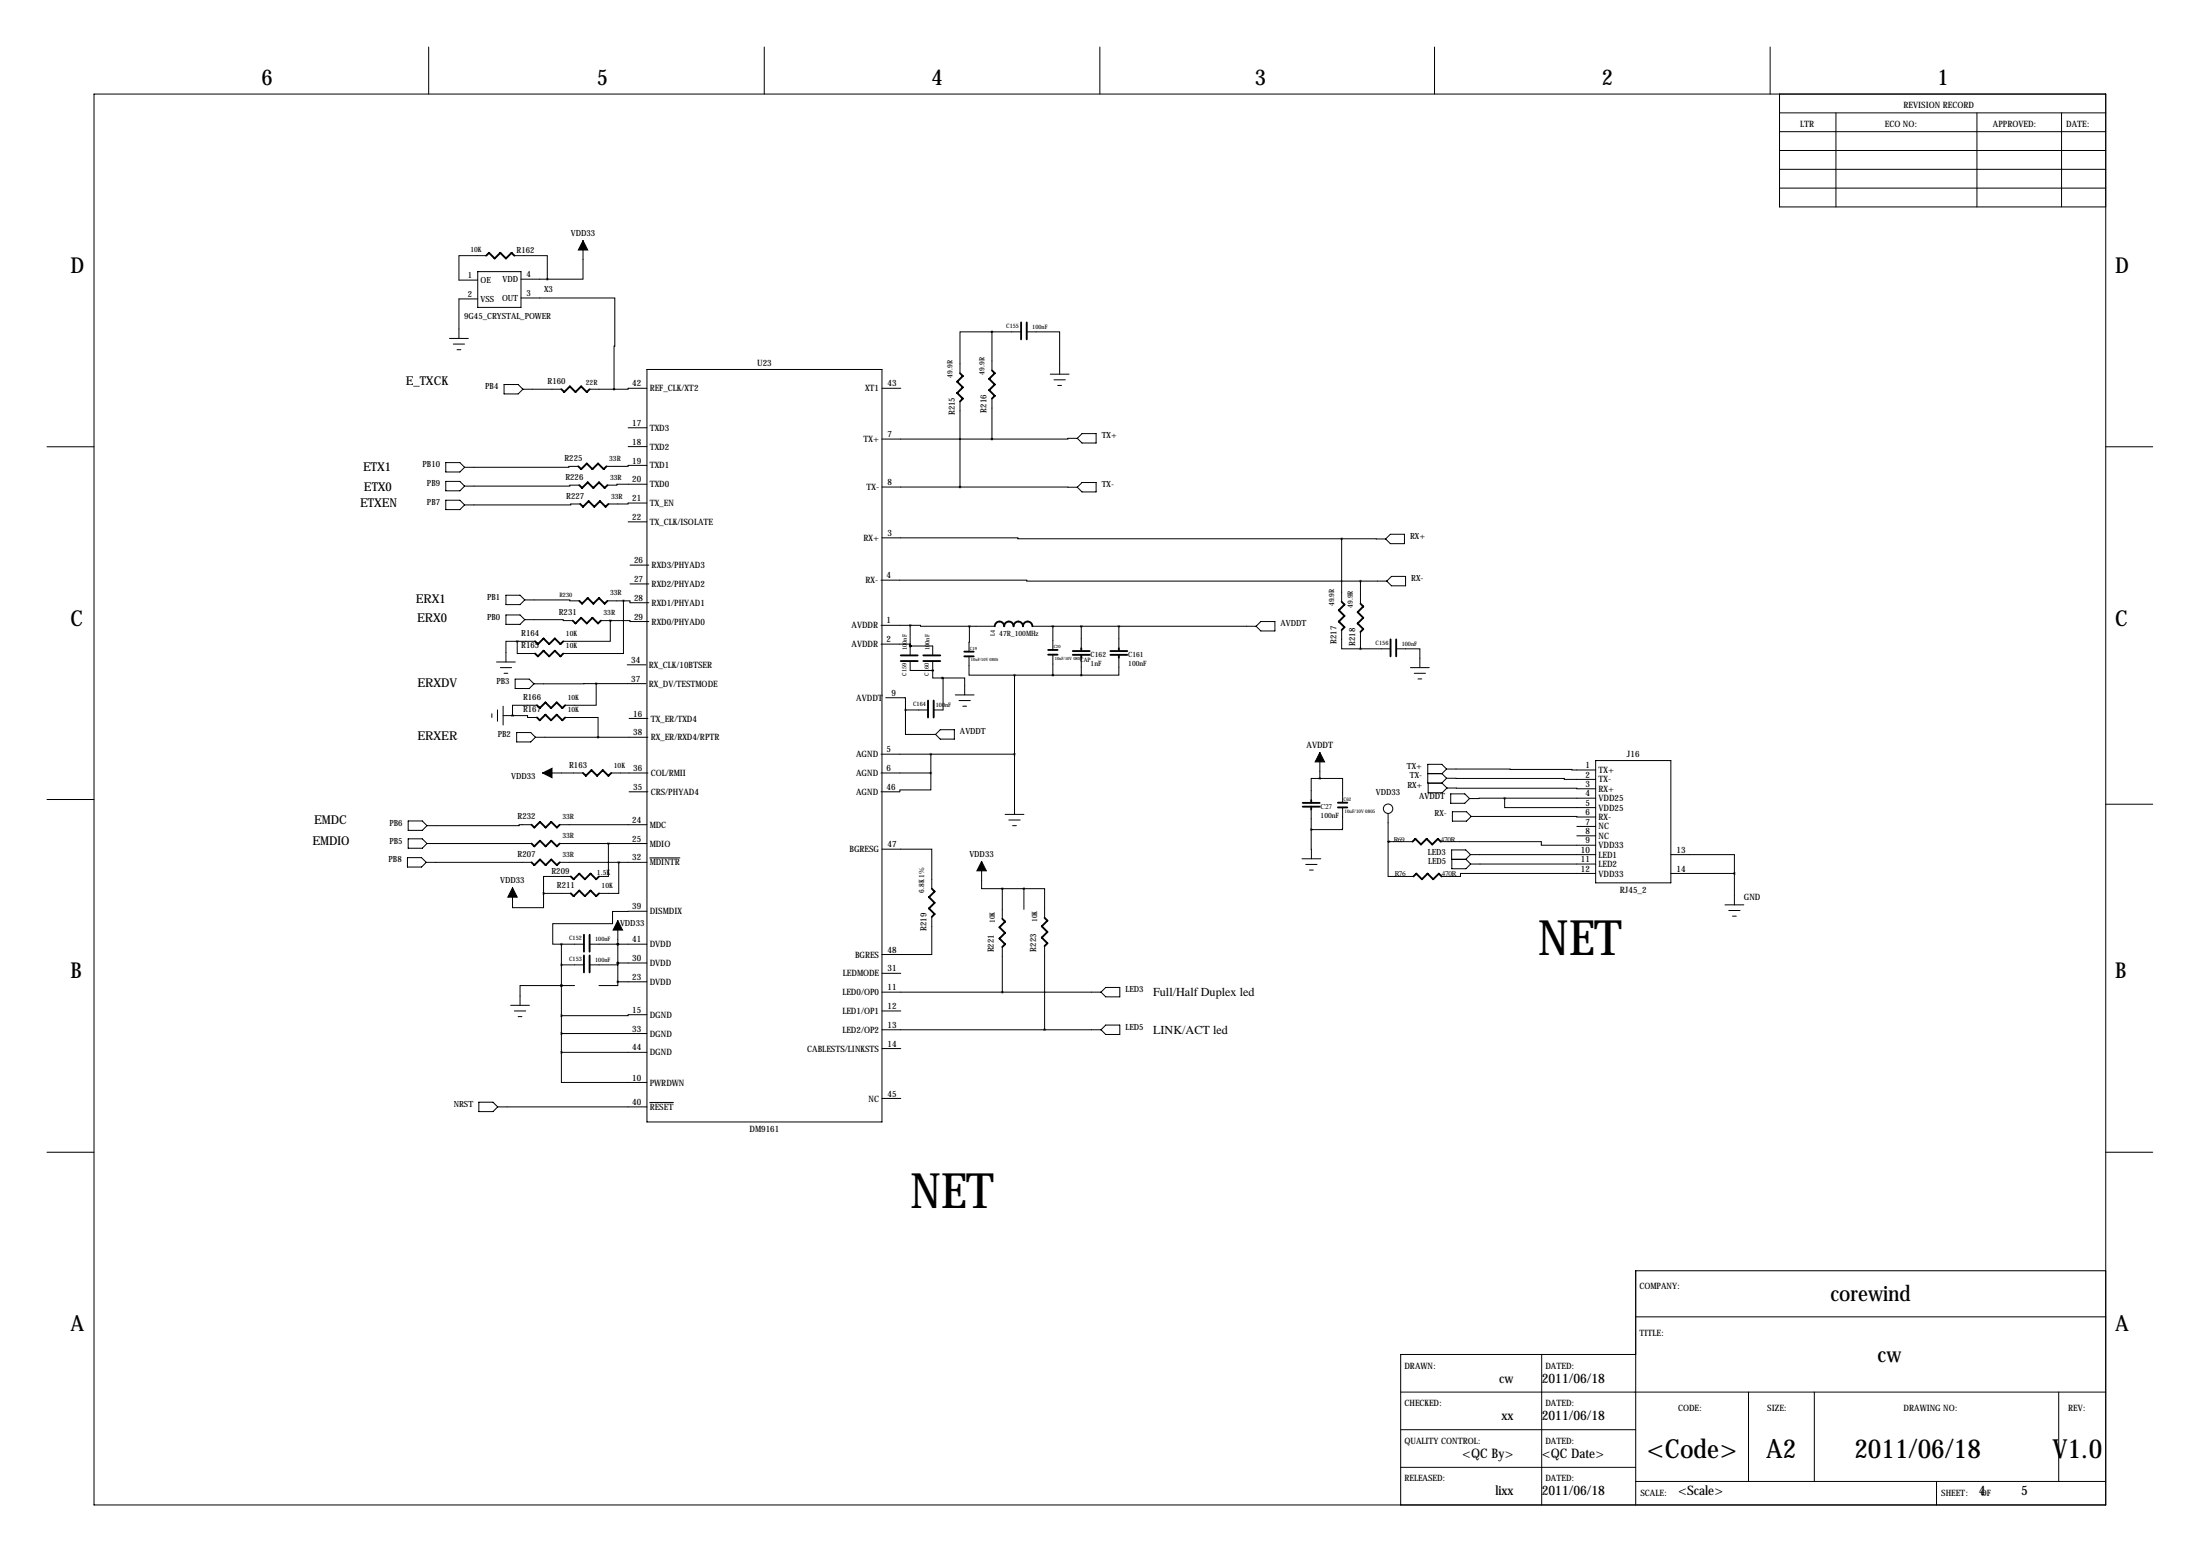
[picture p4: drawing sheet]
<svg xmlns="http://www.w3.org/2000/svg" width="594mm" height="419mm" viewBox="0 0 594 419" stroke-linecap="round" stroke-linejoin="round" font-family="sans-serif">
<g fill="none" stroke="#000" stroke-width=".27">
<path d="M115.8 12.7v12.7M206.5 12.7v12.7M297.2 12.7v12.7M387.6 12.7v12.7M478.3 12.7v12.7M25.4 25.4h543.6v381h-543.6zM480.8 25.4v30.5h88.2M480.8 30.5h88.2M480.8 35.6h88.2M496.1 30.5v25.4M534.2 30.5v25.4M557 30.5v25.4"/>
<path d="M480.8 40.6h88.2M480.8 45.7h88.2M480.8 50.8h88.2M129.1 73.4h11.7v9.6h-11.7zM131.4 69h-7.4v6.6h5.1M139 69h8.9v6.4M140.8 75.4h7.1M157.5 65v10.4h-9.6M121.5 91.4h5M122.5 92.9h3M123.5 94.4h1M129.1 80.7h-5.1v10.7"/>
<path d="M140.8 80.5h25.3l-.2 24.6M174.8 99.8h63.5v203.2h-63.5zM268 89.6h-8.6v11.2M268 89.6v10.4M268 89.6h7.9M277.4 89.6h8.9v11.4M136.2 103.8h3.8l1.3 1.3-1.3 1.3h-3.8zM141.3 105.1h10.4M159.3 105.1h6.6M169.7 115.5h5.1M174.8 104.9h-5.1v.2h-3.8M238.3 104.9h5.1"/>
<path d="M238.3 118.6h29.7M259.4 108.4v23.1M268 107.6v11M283.8 101h5M284.8 102.6h3M285.8 104.1h1M291.1 118.4h-2.6v.2h-20.5M292.4 117.1h3.8v2.5h-3.8l-1.3-1.2zM12.7 120.6h12.7M120.4 124.9h3.9l1.2 1.3-1.2 1.3h-3.9zM120.4 130h3.9l1.2 1.3-1.2 1.2h-3.9zM120.4 135.1h3.9l1.2 1.2-1.2 1.3h-3.9z"/>
<path d="M156.3 125.9h-2.6v.3h-28.2M156.5 131h-2.5v.3h-28.5M156.8 136.1h-2.6v.2h-28.7M169.7 120.6h5.1M174.8 125.7h-5.1v.2h-5.8M174.8 130.8h-8.1v.2h-2.6M174.8 135.8l-10.4 .3M238.3 131.5h21.1M259.4 131.5l31.7 .1M292.4 130.3h3.8v2.5h-3.8l-1.3-1.2zM569 120.6h12.7M169.7 140.9h5.1"/>
<path d="M170.2 152.6h5.1M170.2 157.7h5.1M238 156.7h39.4v.2h90.2M238.3 145.2h36.7v.3h87.5M362.5 145.5h11.9M362.5 145.5v17M367.6 156.9v6.1M367.6 156.9h7.1M374.4 145.5l1.3-1.2h3.8v2.5h-3.8zM374.7 156.9l1.3-1.2h3.8v2.5h-3.8zM134.2 178.8h5M136.7 160.7h3.8l1.3 1.3-1.3 1.3h-3.8z"/>
<path d="M136.7 166.1h3.8l1.3 1.2-1.3 1.3h-3.8zM139.8 173.2v3.3h4.8M139.8 173.2h-3.1v5.6M139.8 173.2h4.8M141.8 167.3h10.4v.3h2.5M141.8 162h12.2v.3h2.5M162.4 167.6h2.5M164.1 162.3h4.4M164.9 167.6h.1M164.9 167.6v5.6h-12.7M164.9 167.6l10.4 .2M168.5 162.3h1.7v.5h5.1"/>
<path d="M168.5 162.3v14.2h-16.3M169.5 179.5h5M238 173.9h7.9v.5M238 168.9h7.9M245.9 174.4h.1M245.9 168.9h2.8v.2h13.2M245.9 168.9v8.1M245.9 178.5v2.6h6.1M245.9 174.4h6.1v2.6M252 178.5v2.6M261.8 177.2v5.1h12.3M261.9 169.1l-.1 6.9"/>
<path d="M261.9 169.1h6.9M278.9 169.1h60.5M284.5 169.1v6.4M284.5 176.8v5.5M292.2 169.1v6M292.2 177.6v4.7M302.3 177.6v4.7h-10.1M302.3 169.1v6M340.7 167.8h3.8v2.6h-3.8l-1.3-1.3zM362.5 170.1v5.1h5.1M367.6 170.6v4.6M367.6 175.2h8.1"/>
<path d="M377.2 175.2h6.4v5.1M132.9 192.7v1.1M134.4 191.7v3.1M135.2 180.3h3M135.9 193.2h2.6M135.9 190.7v5.1M136.2 181.8h1M138.5 193.2h.1M138.5 193.2h4v.6h2.6M139.2 183.4h3.8l1.3 1.3-1.3 1.2h-3.8zM139.6 197.8h3.8l1.3 1.3-1.3 1.3h-3.8zM144.7 199.1h30.4"/>
<path d="M145.1 190.4h-6.6v2.8M152.7 193.8h8.9v5.3M161.1 184.6v5.8h-8.4M161.1 184.6l-16.8 .1M161.1 184.6h13.4M170 194h5.1M239.3 188.4h5.4v3.3M244.7 191.7v6.6h8.1M244.7 191.7h6M252 181.1h.1M252 181.1v2h2.6M254.1 197.1h3.8v2.5h-3.8l-1.3-1.3z"/>
<path d="M254.6 183.1h.2v8.6h-2.5M254.6 183.1h6.1v4.6M258.1 187.7h5.1M259.1 189.2h3.1M260.1 190.7h1.1M274.1 182.3v37.6M274.1 182.3h18.1M381.1 180.3h5.1M382.1 181.8h3.1M383.1 183.3h1M12.7 215.9h12.7M146.6 208.7h10.9"/>
<path d="M165.2 208.7h9.9M170 213.8h5.1M238 208.7h13.5M238 203.7h36.1M251.5 208.7v4.6h-8.4v.5h-5.1M251.5 203.7v5M271.6 219.9h5.1M354.3 218.6v5.4M356.6 210.2h-2.3v5.9M356.6 210.2h6.2v6.6M356.6 203.2v7M362.8 218l-.1 6h-8.4"/>
<path d="M375.1 219.7v7.6h.2M385.8 208.9h3.8l1.3 1.3M385.9 211.5h3.8l1.3 1.3-1.3 1.3h-3.8zM390.9 207.7l40.2 .2M390.9 210.2h31.8v.3h8.4M390.9 207.7l-1.3 1.2h-3.8M390.9 207.7l-1.3-1.3h-3.8v5h3.8l1.3-1.2M391 212.8l40.1 .2M392 214.4h3.8l1.3 1.2-1.3 1.3h-3.8zM392.4 219.2h3.8l1.3 1.3-1.3 1.2h-3.8zM406.6 215.5v2.6h24.5M406.6 215.5l-9.5 .1"/>
<path d="M406.6 215.5h24.5M431.1 205.4h20.4v33h-20.4zM569 217.2h12.7M110.1 231.6h3.8l1.3 1.3-1.3 1.2h-3.8zM110.3 221.7h3.8l1.3 1.3-1.3 1.2h-3.8zM110.3 226.5h3.8l1.3 1.3-1.3 1.3h-3.8zM115.2 232.9h28.4M115.4 227.8h28.2M138.5 239.7v5.4h8.4v-3.9M143.6 222.7h-3.3v.3h-24.9M151.2 222.7h23.6M151.2 227.8h23.6"/>
<path d="M151.2 232.9h23.6M154.2 236.7h-7.3v4.5M164.4 227.8v8.9h-2.6M167.2 232.9v8.3h-5.4M175.6 231.7h8.1M238.3 229.3h13.5v10.7M265.2 232.6v7.4h5.6M270.8 240v8.1M270.8 240h5.9M272.6 221.4h3M273.6 223h1M276.7 240h5.5v7.9"/>
<path d="M276.7 240v5.6M351.8 231.9h5.1M352.8 233.4h3.1M353.8 234.9h1M354.3 224v7.9M375.3 227.3h-.2v9.4h6.8M375.3 227.3h6.4M389.3 227.3h27.2v.9h14.6M392.2 232.1h3.9l1.3 1.2M397.3 230.8h33.8M397.3 230.8l-1.3 1.3M397.3 230.8l-1.3-1.3h-3.8l.1 5.1h3.8l1.3-1.3"/>
<path d="M397.4 233.3h33.7M397.5 220.5l33.6 .1M426.1 223.2h5M426.1 225.7h5M431.1 235.9h-36.5v.8h-5.1M451.5 230.8h17.1v5.1M451.5 235.9h17.1M468.6 235.9v8.4M146.9 241.2h7.3M151.7 255h6.1M151.7 255v29.2M159.3 255h15.5"/>
<path d="M166.9 255h.1M166.9 248.6v16.5M174.8 246.1h-9.3v3.3h-16.1v5.6h2.3M251.8 247.6v10.2h-13.5M270.8 255.7v12.2M282.2 255.5v22.6M466.1 244.3h5.1M467.1 245.9h3.1M468.1 247.4h1M138 271.5h5.1M139 273h3M140 274.5h1"/>
<path d="M151.7 266.1h-11.2v5.4M151.7 266.1h.1M151.7 279.1h23.1M151.7 260.6h6.1M151.7 266.1h3.5M166.9 260h.1M166.9 260v.6h-7.6M166.9 265.1v1h-5.1M166.9 260h7.9M166.9 265.1h7.9M174.8 274h-5.1v.3h-18M238.3 262.8h5.1"/>
<path d="M238.3 267.9h59.2M238.3 273h5.1M238.3 278.1h59.2M297.5 267.9l1.3-1.3h3.8v2.6h-3.8zM297.5 278.1l1.3-1.3h3.8v2.5h-3.8zM129.4 297.6h3.8l1.3 1.3-1.3 1.3h-3.8zM134.5 298.9h40.3M151.7 284.2v8.1h23.1M151.7 284.2h23.1M175.6 297.7h6.4M238.3 283.2h5.1M238.3 296.6h5.1"/>
<path d="M12.7 311.1h12.7M569 311.1h12.7M442 355.6h127M569 343.2h-127v63.2M378.5 375.9h190.5M416.6 365.8v40.6M442 365.8h-63.5v40.6M472.4 375.9v24.1M490.2 375.9v24.1M556.3 375.9v24.1M378.5 386.1h63.5M378.5 396.2h63.5"/>
<path d="M442 400h127M523.2 400v6.4"/>
<circle cx="375.1" cy="218.4" r="1.27"/>
</g>
<g fill="none" stroke="#000" stroke-width=".51">
<path d="M131.4 69l.7-.7 1.6 1.5 1.5-1.5 1.5 1.5 1.5-1.5 .8 .7M275.9 87.1v4.5M277.4 87.1v4.5M151.7 105.1l.8 .8 1.5-1.6 1.5 1.6 1.5-1.6 1.5 1.6 .8-.8M259.4 100.8l.7 .7-1.5 1.6 1.5 1.5-1.5 1.5 1.5 1.5-.7 .8M268 100l.8 .8-1.5 1.5 1.5 1.5-1.5 1.6 1.5 1.5-.8 .7M156.3 125.9l.7 .8 1.5-1.5 1.6 1.5 1.5-1.5 1.5 1.5 .8-.8M156.5 131l.8 .8 1.5-1.5 1.5 1.5 1.5-1.5 1.6 1.5 .7-.8M156.8 136.1l.7 .8 1.6-1.6 1.5 1.6 1.5-1.6 1.5 1.6 .8-.8M144.6 173.2l.7 .7 1.6-1.5 1.5 1.5 1.5-1.5 1.5 1.5 .8-.7M144.6 176.5l.7 .7 1.6-1.5 1.5 1.5 1.5-1.5 1.5 1.5 .8-.7M154.7 167.6l.8 .8 1.5-1.6 1.5 1.6 1.6-1.6 1.5 1.6 .8-.8"/>
<path d="M156.5 162.3l.8 .7 1.5-1.5 1.5 1.5 1.5-1.5 1.6 1.5 .7-.7M243.4 178.5h4.6M243.4 177h4.6M249.5 178.5h4.6M249.5 177h4.6M260.6 177.2h2.5M260.6 176h2.5M268.8 169.1a1.27 1.27 0 0 1 1.3-1.3 1.27 1.27 0 0 1 1.2 1.3 1.27 1.27 0 0 1 1.3-1.3 1.27 1.27 0 0 1 1.3 1.3 1.27 1.27 0 0 1 1.2-1.3 1.27 1.27 0 0 1 1.3 1.3 1.27 1.27 0 0 1 1.3-1.3 1.27 1.27 0 0 1 1.2 1.3M283.2 176.8h2.6M283.2 175.5h2.6M289.9 175.8h4.5M289.9 176.8h4.5"/>
<path d="M292.2 175.1v.7M292.2 176.8v.8M300 175.8h4.6M300 176.8h4.6M302.3 175.1v.7M302.3 176.8v.8M362.5 162.5l.8 .8-1.6 1.5 1.6 1.5-1.6 1.5 1.6 1.6-.8 .7M367.6 163l.8 .8-1.6 1.5 1.6 1.5-1.6 1.6 1.6 1.5-.8 .7M375.7 172.7v4.5M377.2 172.7v4.5M145.1 190.4l.7 .8 1.6-1.5 1.5 1.5 1.5-1.5 1.5 1.5 .8-.8M145.1 193.8l.7 .7 1.6-1.5 1.5 1.5 1.5-1.5 1.5 1.5 .8-.7"/>
<path d="M250.7 189.2v4.6M252.3 189.2v4.6M157.5 208.7l.8 .8 1.5-1.5 1.5 1.5 1.6-1.5 1.5 1.5 .8-.8M352 217.8h4.6M352 216.8h4.6M354.3 216.1v.7M354.3 217.8v.8M361.5 218h2.5M361.5 216.8h2.5M143.6 222.7l.8 .8 1.5-1.6 1.5 1.6 1.5-1.6 1.6 1.6 .7-.8M143.6 232.9l.8 .7 1.5-1.5 1.5 1.5 1.5-1.5 1.6 1.5 .7-.7M143.6 227.8l.8 .7 1.5-1.5 1.5 1.5 1.5-1.5 1.6 1.5 .7-.7"/>
<path d="M154.2 236.7l.8 .7 1.5-1.5 1.5 1.5 1.6-1.5 1.5 1.5 .7-.7M251.8 240l.7 .7-1.5 1.6 1.5 1.5-1.5 1.5 1.5 1.5-.7 .8M381.7 227.3l.7-.8 1.5 1.5 1.6-1.5 1.5 1.5 1.5-1.5 .8 .8M381.9 236.7l.8-.8 1.5 1.5 1.5-1.5 1.5 1.5 1.6-1.5 .7 .8M154.2 241.2l.8 .8 1.5-1.5 1.5 1.5 1.6-1.5 1.5 1.5 .7-.8M157.8 252.4v4.6M157.8 258v4.6M159.3 252.4v4.6M159.3 258v4.6M270.8 248.1l.8 .8-1.5 1.5 1.5 1.5-1.5 1.5 1.5 1.6-.8 .7M282.2 247.9l.8 .7-1.5 1.5 1.5 1.6-1.5 1.5 1.5 1.5-.8 .8"/>
</g>
<path d="M157.5 65l1.3 2.5h-2.5zM146.6 208.7l2.5-1.2v2.5zM356.6 203.2l1.3 2.5h-2.6zM138.5 239.7l1.3 2.6h-2.6zM265.2 232.6l1.3 2.6h-2.5zM166.9 248.6l1.3 2.6h-2.5z" fill="#000" stroke="#000" stroke-width=".27"/>
<path d="M139.7 173.2a.05 .05 0 0 0 .1 0 .05 .05 0 0 0-.1 0zM146.8 241.2a.05 .05 0 0 0 .1 0 .05 .05 0 0 0-.1 0zM166.9 255a.05 .05 0 0 0 .1 0 .05 .05 0 0 0-.1 0zM166.9 260a.05 .05 0 0 0 .1 0 .05 .05 0 0 0-.1 0zM166.9 255a.05 .05 0 0 0 .1 0 .05 .05 0 0 0-.1 0zM166.9 260a.05 .05 0 0 0 .1 0 .05 .05 0 0 0-.1 0zM166.9 265.1a.05 .05 0 0 0 .1 0 .05 .05 0 0 0-.1 0zM292.1 169.1a.05 .05 0 0 0 .1 0 .05 .05 0 0 0-.1 0zM292.1 182.3a.05 .05 0 0 0 .1 0 .05 .05 0 0 0-.1 0zM282.2 278.1a.05 .05 0 0 0 .1 0 .05 .05 0 0 0-.1 0zM276.6 240a.05 .05 0 0 0 .1 0 .05 .05 0 0 0-.1 0zM254.5 183.1a.05 .05 0 0 0 .1 0 .05 .05 0 0 0-.1 0zM244.6 191.7a.05 .05 0 0 0 .1 0 .05 .05 0 0 0-.1 0zM168.4 162.3a.05 .05 0 0 0 .1 0 .05 .05 0 0 0-.1 0zM406.5 215.5a.05 .05 0 0 0 .1 0 .05 .05 0 0 0-.1 0zM468.6 235.9a.05 .05 0 0 0 .1 0 .05 .05 0 0 0-.1 0z" fill="#000" stroke="#000" stroke-width=".63"/>
<g font-size="13.2">
<text x="415.6" y="258">NET</text>
<text x="246" y="326.2">NET</text>
</g>
<g font-size="7.1">
<text x="445" y="393.7">&lt;Code&gt;</text>
<text x="477.3" y="393.7">A2</text>
<text x="501" y="393.7">2011/06/18</text>
<text x="554.6" y="393.7">V1.0</text>
</g>
<g font-size="5.9">
<text x="70.6" y="22.9">6</text>
<text x="161.3" y="22.9">5</text>
<text x="251.7" y="22.9">4</text>
<text x="339.1" y="22.9">3</text>
<text x="432.8" y="22.9">2</text>
<text x="523.5" y="22.9">1</text>
<text x="19" y="73.7">D</text>
<text x="571.5" y="73.7">D</text>
<text x="19" y="168.9">C</text>
<text x="571.5" y="168.9">C</text>
<text x="19" y="264.2">B</text>
<text x="571.5" y="264.2">B</text>
<text x="494.6" y="351.3">corewind</text>
<text x="19" y="359.4">A</text>
<text x="571.5" y="359.4">A</text>
<text x="507.3" y="367.8">cw</text>
</g>
<g font-size="3.6">
<text x="405.1" y="373.4">cw</text>
<text x="416.6" y="373.4">2011/06/18</text>
<text x="405.7" y="383.5">xx</text>
<text x="416.6" y="383.5">2011/06/18</text>
<text x="395.1" y="393.7">&lt;QC By&gt;</text>
<text x="416.6" y="393.7">&lt;QC Date&gt;</text>
<text x="404.1" y="403.8">lixx</text>
<text x="416.6" y="403.8">2011/06/18</text>
<text x="453.4" y="403.8">&lt;Scale&gt;</text>
<text x="534.7" y="403.8">4</text>
<text x="546.1" y="403.8">5</text>
</g>
<g font-size="3.3">
<text x="109.6" y="104.1">E_TXCK</text>
<text x="98.1" y="127.2">ETX1</text>
<text x="97.3" y="136.9">ETXEN</text>
<text x="98.3" y="132.5">ETX0</text>
<text x="112.4" y="162.9">ERX1</text>
<text x="112.7" y="168">ERX0</text>
<text x="112.8" y="185.5">ERXDV</text>
<text x="112.8" y="199.9">ERXER</text>
<text x="84.9" y="222.6">EMDC</text>
<text x="84.4" y="228.1">EMDIO</text>
<text x="311.6" y="269">Full/Half Duplex led</text>
<text x="311.6" y="279.1">LINK/ACT led</text>
</g>
<g font-size="2.4">
<text x="514.4" y="29.2">REVISION RECORD</text>
<text x="486.4" y="34.3">LTR</text>
<text x="509.3" y="34.3">ECO NO:</text>
<text x="538.5" y="34.3">APPROVED:</text>
<text x="558.3" y="34.3">DATE:</text>
<text x="204.6" y="98.8">U23</text>
<text x="170.8" y="104.3">42</text>
<text x="175.6" y="105.7">REF_CLK/XT2</text>
<text x="233.7" y="105.7">XT1</text>
<text x="239.8" y="104.3">43</text>
<text x="170.8" y="115">17</text>
<text x="175.6" y="116.4">TXD3</text>
<text x="233.3" y="119.4">TX+</text>
<text x="239.8" y="118.1">7</text>
<text x="170.8" y="120.1">18</text>
<text x="170.8" y="125.2">19</text>
<text x="175.6" y="121.4">TXD2</text>
<text x="170.8" y="130.3">20</text>
<text x="175.6" y="126.5">TXD1</text>
<text x="175.6" y="131.6">TXD0</text>
<text x="239.8" y="131">8</text>
<text x="170.8" y="135.3">21</text>
<text x="175.6" y="136.7">TX_EN</text>
<text x="234.1" y="132.4">TX-</text>
<text x="170.8" y="140.4">22</text>
<text x="175.6" y="141.8">TX_CLK/ISOLATE</text>
<text x="233.3" y="146.1">RX+</text>
<text x="239.8" y="144.7">3</text>
<text x="171.3" y="152.1">26</text>
<text x="176.1" y="153.4">RXD3/PHYAD3</text>
<text x="171.3" y="157.2">27</text>
<text x="176.1" y="158.5">RXD2/PHYAD2</text>
<text x="233.9" y="157.5">RX-</text>
<text x="239.6" y="156.2">4</text>
<text x="171.3" y="162.3">28</text>
<text x="171.3" y="167.3">29</text>
<text x="176.1" y="163.6">RXD1/PHYAD1</text>
<text x="176.1" y="168.7">RXD0/PHYAD0</text>
<text x="230.1" y="169.7">AVDDR</text>
<text x="239.6" y="168.4">1</text>
<text x="239.6" y="173.4">2</text>
<text x="170.6" y="179">34</text>
<text x="230.1" y="174.8">AVDDR</text>
<text x="170.6" y="184.1">37</text>
<text x="175.3" y="180.4">RX_CLK/10BTSER</text>
<text x="175.3" y="185.4">RX_DV/TESTMODE</text>
<text x="231.4" y="189.2">AVDDT</text>
<text x="240.8" y="187.9">9</text>
<text x="171.1" y="193.5">16</text>
<text x="175.8" y="194.8">TX_ER/TXD4</text>
<text x="171.1" y="198.6">38</text>
<text x="175.8" y="199.9">RX_ER/RXD4/RPTR</text>
<text x="239.6" y="203.1">5</text>
<text x="353" y="201.9">AVDDT</text>
<text x="171.1" y="208.2">36</text>
<text x="175.8" y="209.6">COL/RMII</text>
<text x="231.3" y="204.5">AGND</text>
<text x="231.3" y="209.6">AGND</text>
<text x="239.6" y="208.2">6</text>
<text x="428.4" y="207.4">1</text>
<text x="428.4" y="210">2</text>
<text x="431.9" y="208.8">TX+</text>
<text x="439.6" y="204.4">J16</text>
<text x="171.1" y="213.3">35</text>
<text x="175.8" y="214.6">CRS/PHYAD4</text>
<text x="231.3" y="214.6">AGND</text>
<text x="239.6" y="213.3">46</text>
<text x="428.4" y="212.5">3</text>
<text x="428.4" y="215">4</text>
<text x="431.9" y="211.3">TX-</text>
<text x="431.9" y="213.8">RX+</text>
<text x="428.4" y="217.6">5</text>
<text x="428.4" y="220.1">6</text>
<text x="431.9" y="216.4">VDD25</text>
<text x="431.9" y="218.9">VDD25</text>
<text x="431.9" y="221.5">RX-</text>
<text x="170.8" y="222.2">24</text>
<text x="170.8" y="227.3">25</text>
<text x="175.6" y="223.5">MDC</text>
<text x="428.4" y="222.7">7</text>
<text x="428.4" y="225.2">8</text>
<text x="428.4" y="227.7">9</text>
<text x="431.9" y="224">NC</text>
<text x="431.9" y="226.5">NC</text>
<text x="170.8" y="232.4">32</text>
<text x="175.6" y="228.6">MDIO</text>
<text x="175.6" y="233.7">MDINTR</text>
<text x="229.5" y="230.1">BGRESG</text>
<text x="239.8" y="228.8">47</text>
<text x="427.2" y="230.3">10</text>
<text x="427.2" y="232.8">11</text>
<text x="431.9" y="229.1">VDD33</text>
<text x="431.9" y="231.6">LED1</text>
<text x="453" y="230.3">13</text>
<text x="427.2" y="235.4">12</text>
<text x="431.9" y="234.2">LED2</text>
<text x="431.9" y="236.7">VDD33</text>
<text x="453" y="235.4">14</text>
<text x="170.8" y="245.6">39</text>
<text x="437.7" y="241.1">RJ45_2</text>
<text x="471.2" y="243.1">GND</text>
<text x="175.6" y="246.9">DISMDIX</text>
<text x="170.8" y="254.5">41</text>
<text x="175.6" y="255.8">DVDD</text>
<text x="239.8" y="257.3">48</text>
<text x="170.8" y="259.5">30</text>
<text x="175.6" y="260.9">DVDD</text>
<text x="227.8" y="263.7">LEDMODE</text>
<text x="231" y="258.6">BGRES</text>
<text x="239.8" y="262.3">31</text>
<text x="170.8" y="264.6">23</text>
<text x="175.6" y="266">DVDD</text>
<text x="227.6" y="268.8">LED0/OP0</text>
<text x="239.8" y="267.4">11</text>
<text x="170.8" y="273.5">15</text>
<text x="175.6" y="274.8">DGND</text>
<text x="227.6" y="273.8">LED1/OP1</text>
<text x="239.8" y="272.5">12</text>
<text x="170.8" y="278.6">33</text>
<text x="175.6" y="279.9">DGND</text>
<text x="227.6" y="278.9">LED2/OP2</text>
<text x="239.8" y="277.6">13</text>
<text x="170.8" y="283.7">44</text>
<text x="175.6" y="285">DGND</text>
<text x="218.1" y="284">CABLESTS/LINKSTS</text>
<text x="239.8" y="282.7">14</text>
<text x="170.8" y="291.8">10</text>
<text x="175.6" y="293.1">PWRDWN</text>
<text x="170.8" y="298.4">40</text>
<text x="175.6" y="299.7">RESET</text>
<text x="234.7" y="297.5">NC</text>
<text x="239.8" y="296.1">45</text>
<text x="202.5" y="305.6">DM9161</text>
<text x="443" y="348">COMPANY:</text>
<text x="443" y="360.7">TITLE:</text>
<text x="379.5" y="369.6">DRAWN:</text>
<text x="417.6" y="369.6">DATED:</text>
<text x="379.5" y="379.7">CHECKED:</text>
<text x="417.6" y="379.7">DATED:</text>
<text x="453.4" y="381">CODE:</text>
<text x="477.5" y="381">SIZE:</text>
<text x="514.4" y="381">DRAWING NO:</text>
<text x="558.8" y="381">REV:</text>
<text x="379.5" y="389.9">QUALITY CONTROL:</text>
<text x="417.6" y="389.9">DATED:</text>
<text x="379.5" y="400">RELEASED:</text>
<text x="417.6" y="400">DATED:</text>
<text x="443.2" y="403.9">SCALE:</text>
<text x="524.5" y="403.9">SHEET:</text>
<text x="535.2" y="403.9">OF</text>
</g>
<g font-size="2.3">
<text x="154.2" y="63.7">VDD33</text>
<text x="139.6" y="68.4">R162</text>
<text x="126.4" y="75.1">1</text>
<text x="129.8" y="76.4">OE</text>
<text x="135.8" y="76.2">VDD</text>
<text x="142.3" y="74.9">4</text>
<text x="126.4" y="80.2">2</text>
<text x="129.8" y="81.5">VSS</text>
<text x="135.7" y="81.3">OUT</text>
<text x="142.3" y="80">3</text>
<text x="147" y="78.7">X3</text>
<text x="125.4" y="86.1">9G45_CRYSTAL_POWER</text>
<text x="131.1" y="105.1">PB4</text>
<text x="147.9" y="103.7">R160</text>
<text x="257.9" y="112.2" transform="rotate(-90 257.9 112.2)">R215</text>
<text x="266.6" y="111.4" transform="rotate(-90 266.6 111.4)">R216</text>
<text x="297.7" y="118.4">TX+</text>
<text x="152.5" y="124.5">R225</text>
<text x="114.2" y="126.2">PB10</text>
<text x="115.4" y="131.3">PB9</text>
<text x="152.8" y="129.6">R226</text>
<text x="297.7" y="131.6">TX-</text>
<text x="115.4" y="136.3">PB7</text>
<text x="153" y="134.7">R227</text>
<text x="381" y="145.5">RX+</text>
<text x="381.3" y="156.9">RX-</text>
<text x="131.6" y="162">PB1</text>
<text x="131.6" y="167.3">PB0</text>
<text x="151" y="166.2">R231</text>
<text x="140.8" y="171.7">R164</text>
<text x="346" y="169.1">AVDDT</text>
<text x="361.1" y="173.9" transform="rotate(-90 361.1 173.9)">R217</text>
<text x="140.8" y="175">R165</text>
<text x="366.2" y="174.4" transform="rotate(-90 366.2 174.4)">R218</text>
<text x="134.1" y="184.7">PB3</text>
<text x="141.3" y="189">R166</text>
<text x="141.3" y="192.3">R167</text>
<text x="134.5" y="199.1">PB2</text>
<text x="259.4" y="198.3">AVDDT</text>
<text x="153.8" y="207.3">R163</text>
<text x="380.2" y="207.7">TX+</text>
<text x="138.1" y="210.5">VDD33</text>
<text x="371.8" y="214.6">VDD33</text>
<text x="380.3" y="212.8">RX+</text>
<text x="381" y="210.2">TX-</text>
<text x="383.5" y="215.6">AVDDT</text>
<text x="139.9" y="221.3">R232</text>
<text x="387.6" y="220.5">RX-</text>
<text x="105.2" y="223">PB6</text>
<text x="105.2" y="227.8">PB5</text>
<text x="105" y="232.9">PB8</text>
<text x="139.9" y="231.4">R207</text>
<text x="261.9" y="231.3">VDD33</text>
<text x="385.8" y="230.8">LED3</text>
<text x="385.9" y="233.3">LED5</text>
<text x="135.2" y="238.5">VDD33</text>
<text x="149" y="236.1">R209</text>
<text x="150.5" y="239.8">R211</text>
<text x="167.5" y="249.9">VDD33</text>
<text x="250.3" y="251.4" transform="rotate(-90 250.3 251.4)">R219</text>
<text x="268.5" y="257.2" transform="rotate(-90 268.5 257.2)">R221</text>
<text x="279.9" y="256.9" transform="rotate(-90 279.9 256.9)">R223</text>
<text x="304.1" y="267.9">LED3</text>
<text x="304.1" y="278.1">LED5</text>
<text x="122.6" y="298.9">NRST</text>
</g>
<g font-size="2">
<text x="127.1" y="68">10K</text>
<text x="257.4" y="102" transform="rotate(-90 257.4 102)">49.9R</text>
<text x="266" y="101.2" transform="rotate(-90 266 101.2)">49.9R</text>
<text x="158.3" y="104">22R</text>
<text x="164.6" y="124.5">33R</text>
<text x="164.8" y="129.5">33R</text>
<text x="165.1" y="134.6">33R</text>
<text x="164.8" y="160.8">33R</text>
<text x="163.1" y="166.1">33R</text>
<text x="360.5" y="163.7" transform="rotate(-90 360.5 163.7)">49.9R</text>
<text x="365.6" y="164.2" transform="rotate(-90 365.6 164.2)">49.9R</text>
<text x="152.9" y="171.7">10K</text>
<text x="270" y="171.8">47R_100MHz</text>
<text x="152.9" y="175">10K</text>
<text x="294.7" y="177.3">C162</text>
<text x="294.7" y="179.9">1nF</text>
<text x="304.9" y="177.3">C161</text>
<text x="304.9" y="179.9">100nF</text>
<text x="153.4" y="189">10K</text>
<text x="153.4" y="192.3">10K</text>
<text x="165.9" y="207.3">10K</text>
<text x="151.9" y="221.2">33R</text>
<text x="356.8" y="218.3">C27</text>
<text x="356.8" y="220.9">100nF</text>
<text x="151.9" y="226.3">33R</text>
<text x="376.6" y="227.3">R69</text>
<text x="389.3" y="227.3">470R</text>
<text x="151.9" y="231.4">33R</text>
<text x="161.3" y="236.4">1.5K</text>
<text x="162.6" y="239.8">10K</text>
<text x="376.8" y="236.7">R76</text>
<text x="389.5" y="236.7">470R</text>
<text x="249.7" y="241.1" transform="rotate(-90 249.7 241.1)">6.8K 1%</text>
<text x="268.8" y="249.3" transform="rotate(-90 268.8 249.3)">10K</text>
<text x="280.2" y="249" transform="rotate(-90 280.2 249)">10K</text>
</g>
<g font-size="1.6">
<text x="271.9" y="88.6">C155</text>
<text x="278.9" y="88.7">100nF</text>
<text x="151.2" y="161.2">R230</text>
<text x="268.8" y="171.7" transform="rotate(-90 268.8 171.7)">L4</text>
<text x="245" y="175.5" transform="rotate(-90 245 175.5)">100nF</text>
<text x="251.1" y="175.5" transform="rotate(-90 251.1 175.5)">100nF</text>
<text x="291.9" y="178.7">CAP</text>
<text x="371.7" y="174.2">C156</text>
<text x="378.7" y="174.3">100nF</text>
<text x="244.9" y="182.5" transform="rotate(-90 244.9 182.5)">C159</text>
<text x="251" y="182.5" transform="rotate(-90 251 182.5)">C160</text>
<text x="246.7" y="190.7">C164</text>
<text x="252.9" y="190.9">100nF</text>
<text x="153.8" y="253.9">C152</text>
<text x="160.8" y="254.1">100nF</text>
<text x="153.8" y="259.5">C153</text>
<text x="160.8" y="259.7">100nF</text>
</g>
<g font-size="1.3">
<text x="363" y="216.3">C62</text>
<text x="363.3" y="219.5">10uF/10V 0805</text>
</g>
<g font-size="1.2">
<text x="262.1" y="175.5">C19</text>
<text x="262.3" y="178.6">10uF/10V 0805</text>
<text x="284.7" y="175">C20</text>
<text x="285" y="178.1">10uF/10V 0805</text>
</g>
</svg>
